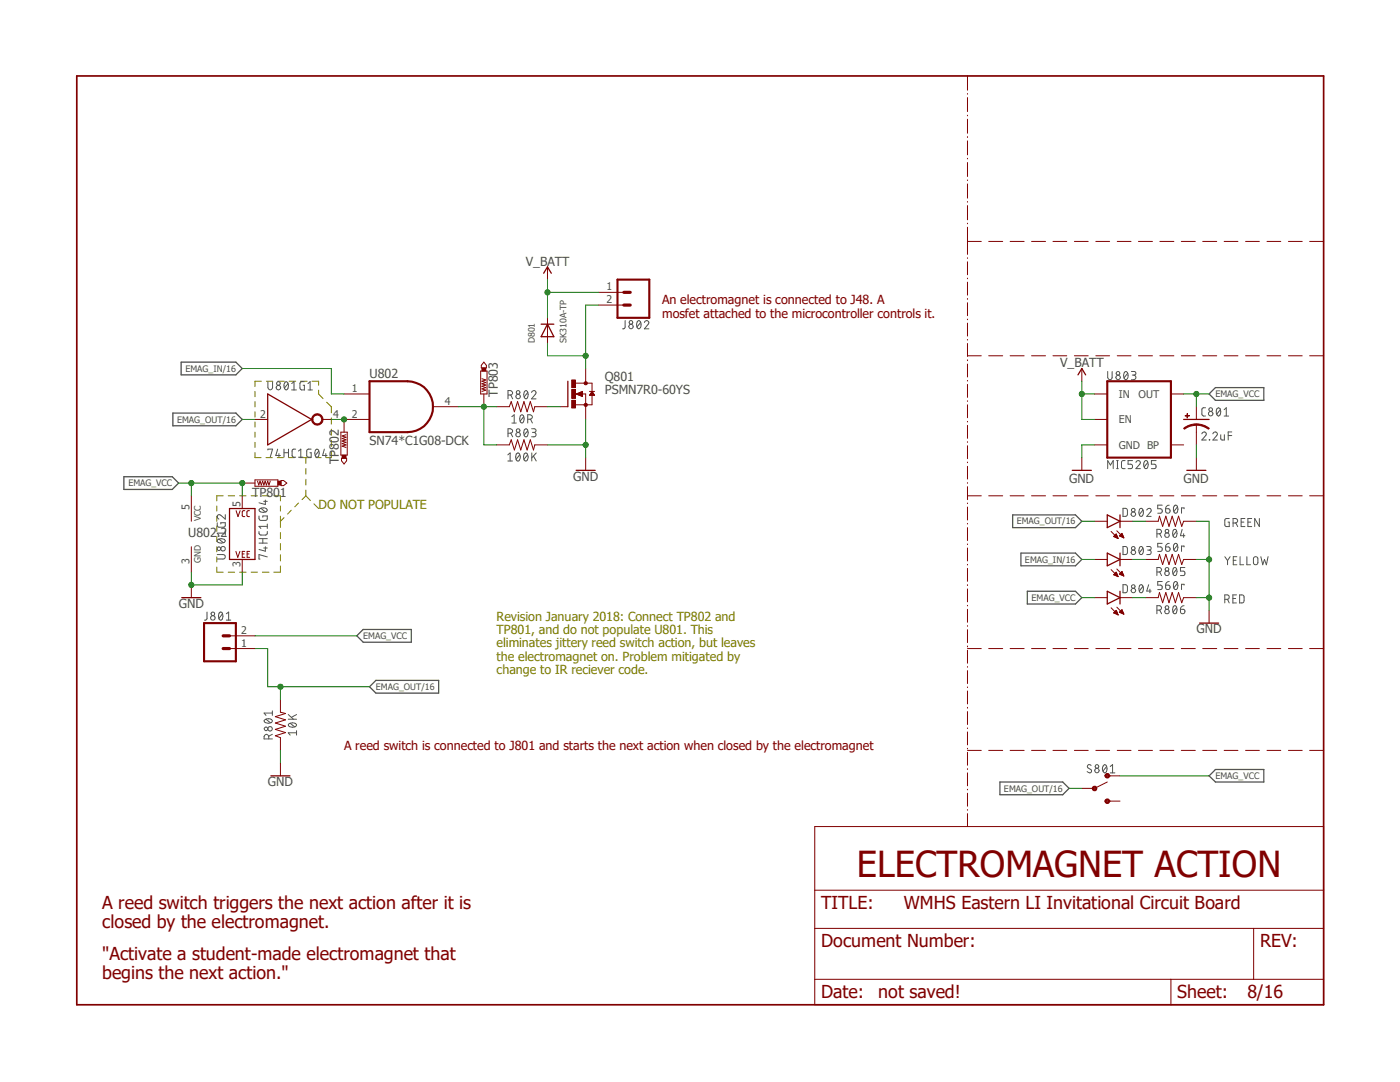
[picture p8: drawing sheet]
<svg xmlns="http://www.w3.org/2000/svg" width="279mm" height="216mm" viewBox="0 0 279 216" stroke-linecap="round" stroke-linejoin="round" font-family="sans-serif">
<path d="M14.8 14.8l249.7 186.2M264.5 14.8l-249.7 186.2" fill="none" stroke="#fff" stroke-width=".2"/>
<g fill="none" stroke="#808000" stroke-width=".2">
<path d="M50.9 78.1v1.1M52.2 76.1h-1.3v1M53.2 76.1h1.2M55.5 76.1h1.2M57.7 76.1h1.3M60 76.1h1.3M62.3 76.1h1.3v.8M63.6 77.9v.7l.9 .9M44.5 98.9h-1.2v1M45.6 98.9h1.2M47.8 98.9h1.3M50.1 98.9h1.3"/>
<path d="M50.9 80.1v1.1M50.9 82.2v1M50.9 84.2v1M50.9 86.2v1M50.9 88.3v1M50.9 90.3v1h1.2M52.4 98.9h1.3M53.1 91.3h1.3M54.7 98.9h1.3v1M55.3 91.3h1.3M57.6 91.3h1.2M59.8 91.3h2.3"/>
<path d="M61 98.9l-.7 .8M61 91.3v1.2M61 93.5v1.1M61 95.6v1.2M61 97.8v1.1M61 98.9l.9 1M63 91.3h1.1M65.2 80.3l.9 .9v1.2M66.1 90.1v1.2h-1M66.1 83.4v1.2M66.1 85.6v1.3M66.1 87.8v1.3"/>
<path d="M43.3 101v1M43.3 103v1M43.3 105v1M43.3 107.1v1M43.3 109.1v1M43.3 111.1v1M43.3 113.2v1h1.2M45.6 114.2h1.2M47.8 114.2h1.3M50.1 114.2h1.3M52.4 114.2h1.3M56 112.9v1.3h-1.3"/>
<path d="M56 101v1M56 103v2.2M56 106.3v1.2M56 108.5v1.2M56 110.7v1.2M56.7 103.3l-.7 .7M58.1 101.8l-.7 .8M59.6 100.4l-.8 .7M62.7 100.5l.9 1"/>
</g>
<g fill="none" stroke="#505050" stroke-width=".2">
<path d="M53.5 76.2v1.1a.47 .47 0 0 0 .4 .5 .47 .47 0 0 0 .5-.5v-1.1M56.9 76.2h.2a.96 .96 0 0 1 0 1.6 1.01 1.01 0 0 1-.2-1.6zM57.5 76.5l-.7 .9M58.2 76.5l.5-.3v1.6M58.2 77.8h.9M60.7 76.2h-.5l-.3 .1v1.1l.3 .4h.5v-.9h-.2M61.5 77.8h.9M61.5 76.5l.4-.3v1.6M101.4 78.8h.5a.45 .45 0 0 0 .4-.4 .45 .45 0 0 0-.4-.5h-.5v1.7M101.9 78.8l.4 .8M104.8 78l.2-.1a1.02 1.02 0 0 1 0 1.7 1.04 1.04 0 0 1-.2-1.6zM105.3 78.3l-.7 .9"/>
<path d="M106.1 78.3a.44 .44 0 0 1 .6-.4 .44 .44 0 0 1 .1 .8l-.7 .9h.9M124.8 64v1.2a.38 .38 0 0 1-.6 .4M127.3 64.1l.2-.1a1.02 1.02 0 0 1 0 1.6 1.02 1.02 0 0 1-.2-1.5zM127.8 64.3l-.7 .9M128.6 64.3a.43 .43 0 0 1 .6-.3 .43 .43 0 0 1 .2 .7l-.8 .9h.9M221.1 74.1v1.2a.45 .45 0 0 0 .3 .4 .45 .45 0 0 0 .5-.2l.1-1.4M224.5 74.2l.2-.1a1.02 1.02 0 0 1 0 1.7 1.02 1.02 0 0 1-.2-1.6zM225 74.5l-.7 .9M225.8 74.1l.7 .1a.37 .37 0 0 1 .2 .4 .37 .37 0 0 1-.3 .2h-.4M226.3 74.8a.47 .47 0 0 1 .4 .5 .47 .47 0 0 1-.4 .5h-.5M53 99.8v.9l-1.3-.4M53.5 89.8v-.2h.9l-.5 1.6"/>
<path d="M55.4 89.6l-.4 1.3h1M55.7 90.5v.7M56.7 89.6v1.6M56.7 90.3h.9M57.6 89.6v1.6M59 89.6l-.5 .1-.2 .3v1.1l.7 .1M59.6 91.2h.9M59.6 90l.4-.4v1.6M62.1 89.6h-.5l-.3 .2-.1 1.1 .2 .3h.7v-.9h-.3M62.9 89.8l.3-.2a.93 .93 0 0 1 0 1.6 1.06 1.06 0 0 1-.3-1.4zM63.6 90l-.7 .9M64.7 89.6l-.3 1.3h.9"/>
<path d="M65 90.5v.7M101.3 90.8l.5-.4v1.6M101.3 92h1M101.4 86.4h.5a.44 .44 0 0 0 .3-.6l-.3-.2h-.5v1.6M101.9 86.4l.4 .8M102.2 83.1l.4-.3v1.6M102.2 84.4h.8M103 90.6l.4-.2a.93 .93 0 0 1 0 1.6 1.01 1.01 0 0 1-.4-1.4zM103.7 90.8l-.7 .9M104 82.8h.2a1.02 1.02 0 0 1 0 1.6 1.04 1.04 0 0 1-.2-1.6zM104.5 83.1l-.7 .9M104.6 90.6l.3-.2a.93 .93 0 0 1 0 1.6 1.01 1.01 0 0 1-.3-1.4z"/>
<path d="M104.8 85.6h.2a.98 .98 0 0 1 0 1.6 .98 .98 0 0 1-.2-1.6zM105.3 90.8l-.7 .9M105.3 83.7h.5a.44 .44 0 0 0 .4-.7l-.4-.2h-.5v1.6M105.3 85.9l-.7 .9M105.9 83.7l.4 .7M106.1 85.6h.7a.37 .37 0 0 1 .2 .4 .37 .37 0 0 1-.4 .3h-.3M106.1 90.4v1.6M106.5 91l.5 1M106.6 86.3l.2 .1a.43 .43 0 0 1 .2 .4 .43 .43 0 0 1-.4 .4h-.5M107 90.4l-.9 1M221.1 93.5v-1.6l.5 .9 .6-.9v1.6M222.8 93.5h.4"/>
<path d="M222.8 91.9h.4M223 91.9v1.6M224.5 91.9h-.5l-.2 .4 .1 1 .6 .2M226 91.9h-.9v.7h.6a.46 .46 0 0 1 .3 .5 .46 .46 0 0 1-.3 .4h-.6M226.7 92.3a.44 .44 0 0 1 .6-.4 .44 .44 0 0 1 .2 .7l-.8 .9h.9M228.5 91.9h.2a.93 .93 0 0 1 0 1.6 .98 .98 0 0 1-.2-1.6zM229.1 92.3l-.8 .9M230.7 91.9h-.9v.7h.5a.45 .45 0 0 1 .4 .5 .45 .45 0 0 1-.4 .4h-.5M239.9 86.6a.44 .44 0 0 1 .6-.4 .44 .44 0 0 1 .1 .7l-.7 .9h.8M240.6 81.4h-.6l-.1 .3v1.1l.3 .2h.4M241.3 87.7l.1 .1zM242.1 86.6a.44 .44 0 0 1 .6-.4 .44 .44 0 0 1 .1 .7l-.7 .9h.9"/>
<path d="M242.9 81.6l.3-.2a.96 .96 0 0 1 0 1.6 1.03 1.03 0 0 1-.3-1.4zM243.5 81.7l-.7 .9M243.6 86.7v.8l.2 .3h.5v-1.1M244.3 83h.9M244.3 81.7l.4-.3v1.6M245.1 86.9h.7M245.8 86.2h-.7v1.6M43.3 110.7h1.2a.45 .45 0 0 1 .5 .4 .45 .45 0 0 1-.5 .4h-1.2M43.3 104.3v.6l.2 .3h1.1l.3-.2 .1-.7h-.9v.3M43.4 107.7l.8-.2a.67 .67 0 0 1 .8 .4 .93 .93 0 0 1-1.7 0zM43.7 107.6l.9 .7M45 102.7v.9l-.9-.8a.45 .45 0 0 0-.8 .1 .45 .45 0 0 0 .4 .7"/>
<path d="M45 106.4h-1.7l.4 .4M45 105.9v.9M51.7 106l.1 .6 .3 .2 1.1-.1 .1-.7M51.7 103v.5l.2 .3h1.1l.3-.1v-.7h-.8v.2M51.7 108.4h1.6M51.7 107.5h1.6M51.8 101.6l.7-.3a.67 .67 0 0 1 .8 .5 .96 .96 0 0 1-1.6 0zM52.1 101.4l.9 .8M52.5 107.5v.9M52.6 109.3h.7M52.6 100h.7M53 109.1v.9l-1.3-.4"/>
<path d="M53.3 111.1l-1.6-.4v.8h.2M53.3 104.6v.9M53.3 105h-1.6l.4 .5M224.1 116.7h.7a1.3 1.3 0 0 1 .2 1.4l-.2 .1-.7 .1zM224.1 109.1h.7a1.3 1.3 0 0 1 .2 1.3l-.2 .2-.7 .1zM224.1 101.4l.7 .1a1.25 1.25 0 0 1 0 1.5h-.7zM227.5 116.7h.3a.98 .98 0 0 1 0 1.6 1.02 1.02 0 0 1-.3-1.6zM227.5 109.1h.3a.98 .98 0 0 1 0 1.6 1.02 1.02 0 0 1-.3-1.6zM227.5 101.5l.3-.1a.98 .98 0 0 1 0 1.6 1.02 1.02 0 0 1-.3-1.5zM228.1 117l-.7 .9M228.1 109.4l-.7 .9M228.1 101.8l-.7 .9"/>
<path d="M228.9 109.1h.7a.37 .37 0 0 1 .1 .4 .37 .37 0 0 1-.3 .3h-.4M228.9 101.8a.45 .45 0 0 1 .6-.4 .45 .45 0 0 1 .1 .8l-.7 .8h.8M229.2 116.7l-.3 1.2h.8M229.3 109.8h.2a.46 .46 0 0 1 .2 .5 .46 .46 0 0 1-.4 .4h-.4M229.5 117.6v.7M230.9 114.1h.5a.45 .45 0 0 0 .4-.3 .45 .45 0 0 0-.2-.5l-.7-.1v1.7M230.9 106.5h.5a.45 .45 0 0 0 .4-.3 .45 .45 0 0 0-.2-.5l-.7-.1v1.6M231.4 114.1l.4 .8M231.4 106.5l.4 .7M231.9 116h-.8v.8h.5a.46 .46 0 0 1 .4 .4 .46 .46 0 0 1-.4 .4h-.5M231.9 108.4h-.8v.7h.5a.46 .46 0 0 1 .4 .5 .46 .46 0 0 1-.4 .4h-.5M231.9 100.8h-.8v.7h.5a.46 .46 0 0 1 .3 .5 .46 .46 0 0 1-.3 .4h-.5"/>
<path d="M232.6 116.8h.6a.46 .46 0 0 1 .3 .5 .46 .46 0 0 1-.5 .4 .46 .46 0 0 1-.4-.5zM232.6 109.1h.6a.46 .46 0 0 1 .3 .5 .46 .46 0 0 1-.4 .4 .46 .46 0 0 1-.5-.4zM232.6 101.5h.6a.46 .46 0 0 1 .3 .5 .46 .46 0 0 1-.4 .4 .46 .46 0 0 1-.5-.4zM233.3 116a.72 .72 0 0 0-.7 .8M233.3 108.4a.72 .72 0 0 0-.7 .7M233.3 100.8a.72 .72 0 0 0-.7 .7M234.3 113.3l.2-.1a.98 .98 0 0 1 0 1.7 1.02 1.02 0 0 1-.2-1.6zM234.3 105.7l.2-.1a.98 .98 0 0 1 0 1.6 1.02 1.02 0 0 1-.2-1.5zM234.4 116.1l.2-.1a.93 .93 0 0 1 0 1.6 .98 .98 0 0 1-.2-1.5zM234.4 108.5l.2-.1a.93 .93 0 0 1 0 1.6 .98 .98 0 0 1-.2-1.5zM234.4 100.8h.2a.93 .93 0 0 1 0 1.6 .98 .98 0 0 1-.2-1.6zM234.8 113.6l-.7 .9"/>
<path d="M234.8 106l-.7 .9M235 116.4l-.7 .9M235 108.8l-.7 .9M235 101.1l-.7 1M235.9 105.6l-.3 1.3h.9M236.2 106.5v.7M236.3 101.5v-.2h-.5v1.1M236.3 109.1v-.1h-.5v1M236.3 116.8v-.2h-.5v1M236.5 113.2h-.9v.8h.5a.46 .46 0 0 1 .4 .4 .46 .46 0 0 1-.4 .5h-.5M244.4 119.6l.7-.1a.46 .46 0 0 0 .2-.5 .46 .46 0 0 0-.4-.3h-.5v1.6M244.4 111.1l.6 .7"/>
<path d="M245 119.6l.3 .7M245 111.8v.9M245.3 103.5h-.5l-.3 .1-.1 1.1 .2 .3 .7 .1v-.9h-.2M245.5 111.1l-.5 .7M246 119.4h.6M246.1 104.4h.4a.45 .45 0 0 0 .5-.4 .45 .45 0 0 0-.2-.5h-.7v1.6M246.1 111.8h.6M246.6 104.4l.4 .7M246.8 118.7h-.8v1.6h.8M246.8 111.1h-.7v1.6h.7M247.4 118.7h.7a1.3 1.3 0 0 1 .1 1.4l-.1 .2h-.7zM247.5 111.1v1.6h.7"/>
<path d="M247.7 104.2h.5M248.5 103.5h-.8v1.6h.8M248.8 111.1v1.6h.8M249 104.2h.6M249.8 103.5h-.8v1.6h.8M250.2 111.3a.46 .46 0 0 1 .5-.2 .46 .46 0 0 1 .3 .4v1a.46 .46 0 0 1-.5 .2 .46 .46 0 0 1-.4-.4zM251.3 103.5v1.6l-.9-1.6v1.6M251.6 111.1l.4 1.6 .3-1.1 .4 1.1 .4-1.6M41.3 122.1v1.3a.38 .38 0 0 1-.5 .3M43.9 122.2l.2-.1a.98 .98 0 0 1 0 1.6 1.02 1.02 0 0 1-.2-1.5zM44.4 122.5l-.7 .9M45.2 123.7h.9"/>
<path d="M45.2 122.5l.4-.4v1.6M230.9 121.8h.5a.45 .45 0 0 0 .4-.4 .45 .45 0 0 0-.2-.5h-.7v1.6M231.4 121.8l.4 .7M234.3 120.9h.2a.98 .98 0 0 1 0 1.6 1.02 1.02 0 0 1-.2-1.6zM234.8 121.2l-.7 .9M235.6 121.6h.5a.46 .46 0 0 1 .4 .5 .46 .46 0 0 1-.5 .4 .46 .46 0 0 1-.4-.5zM236.3 120.9a.72 .72 0 0 0-.7 .7M52.8 143.7l.8-.3a.67 .67 0 0 1 .8 .4 .96 .96 0 0 1-1.7 0zM53.1 143.5l.9 .7M53.6 147.4v-.4a.47 .47 0 0 0-.4-.5 .47 .47 0 0 0-.5 .5v.4h1.7M54.4 146.5l-.8 .4M54.4 142.3h-1.7l.4 .4"/>
<path d="M54.4 141.9v.8M57.5 143.5h1.7M57.5 142.6l1 .9M57.6 144.5l.8-.3a.67 .67 0 0 1 .8 .5 .96 .96 0 0 1-1.7 0zM57.9 144.3l.9 .7M59.2 146.2h-1.7l.4 .5M59.2 145.8v.9M59.2 142.6l-1 .5M217.8 152.7l-.5-.1a.37 .37 0 0 0-.3 .2 .37 .37 0 0 0 .2 .4l.5 .3a.37 .37 0 0 1 .1 .4 .37 .37 0 0 1-.3 .3l-.5-.2M220.3 152.7l.2-.1a.96 .96 0 0 1 0 1.6l-.2-.1a1.07 1.07 0 0 1 0-1.4zM220.9 153l-.8 .8M221.6 153l.4-.4v1.6"/>
<path d="M221.6 154.2h.9"/>
<circle cx="55.6" cy="76.5" r=".37"/>
<circle cx="55.6" cy="77.3" r=".45"/>
<circle cx="103.4" cy="78.3" r=".37"/>
<circle cx="103.4" cy="79.1" r=".45"/>
<circle cx="125.9" cy="64.3" r=".37"/>
<circle cx="125.9" cy="65.2" r=".45"/>
<circle cx="223.1" cy="74.5" r=".35"/>
<circle cx="223.2" cy="75.3" r=".45"/>
<circle cx="103.4" cy="85.9" r=".37"/>
<circle cx="103.4" cy="86.7" r=".45"/>
<circle cx="241.6" cy="81.7" r=".37"/>
<circle cx="241.6" cy="82.6" r=".45"/>
<circle cx="43.7" cy="109.5" r=".35"/>
<circle cx="44.5" cy="109.5" r=".46"/>
<circle cx="226.2" cy="101.8" r=".35"/>
<circle cx="226.2" cy="117" r=".35"/>
<circle cx="226.2" cy="109.4" r=".35"/>
<circle cx="226.2" cy="102.6" r=".46"/>
<circle cx="226.2" cy="117.8" r=".46"/>
<circle cx="226.2" cy="110.2" r=".46"/>
<circle cx="232.9" cy="106.8" r=".46"/>
<circle cx="232.9" cy="114.4" r=".46"/>
<circle cx="232.9" cy="106" r=".37"/>
<circle cx="232.9" cy="113.6" r=".37"/>
<circle cx="42.5" cy="123.3" r=".46"/>
<circle cx="42.5" cy="122.5" r=".37"/>
<circle cx="232.9" cy="122" r=".46"/>
<circle cx="232.9" cy="121.2" r=".37"/>
<circle cx="53.1" cy="145.4" r=".34"/>
<circle cx="53.9" cy="145.4" r=".45"/>
<circle cx="218.9" cy="152.9" r=".37"/>
<circle cx="218.9" cy="153.8" r=".45"/>
</g>
<path d="M36.2 72.3h10.9l1.2 1.2-1.2 1.3h-10.9zM242.6 77.3h9.6v2.6h-9.6l-1.3-1.3zM24.7 95.1h9.7l1.2 1.3-1.2 1.3h-9.7zM34.5 82.4h12.6l1.2 1.3-1.2 1.3h-12.6zM202.1 102.7h12.5l1.3 1.3-1.3 1.3h-12.5zM203.8 110.4h10.8l1.3 1.2-1.3 1.3h-10.8zM205 118h9.6l1.3 1.3-1.3 1.2h-9.6zM71.2 126.9l1.3-1.3h9.6v2.5h-9.6zM75 135.8h12.5v2.5h-12.5l-1.3-1.3zM199.6 156h12.5l1.3 1.3-1.3 1.3h-12.5zM241.3 154.8l1.3-1.3h9.6v2.5h-9.6z" fill="none" stroke="#505050" stroke-width=".25"/>
<g fill="none" stroke="#800000" stroke-width=".2">
<path d="M193.1 15.2v2.8M193.1 18.7v.1M193.1 19.5v2.8M193.1 23v.1M193.1 23.8v2.8M193.1 27.3v.1M193.1 28.1v2.8M193.1 31.6v.1M193.1 32.4v2.8M193.1 35.9v.1M193.1 36.7v2.8M193.1 40.2v.1"/>
<path d="M193.1 41v2.9M193.1 44.5v.2M193.1 45.3v5.5M193.1 51.4v.2M193.1 52.2v2.6M193.1 55.5v.1M193.1 56.3v2.6M193.1 59.6v.1M193.1 48.2h2.7M197.3 48.2h2.8M201.6 48.2h2.8M205.9 48.2h2.8"/>
<path d="M210.1 48.2h2.8M214.4 48.2h2.8M218.7 48.2h2.7M223 48.2h2.7M227.2 48.2h2.8M231.5 48.2h2.8M235.8 48.2h2.7M240 48.2h2.8M244.3 48.2h2.8M248.6 48.2h2.7M252.9 48.2h2.7M257.1 48.2h2.8"/>
<path d="M261.4 48.2h2.8M114.7 78.6h2.2v2.6M114.9 76.5h3.3v1.6M116.9 76.1v.4M117.6 78.1h1.1M118.2 78.7v2.1h-3.3M193.1 60.4v2.6M193.1 63.7v.1M193.1 64.5v2.6M193.1 67.7v.2M193.1 68.5v2.6M193.1 71.8v.2"/>
<path d="M193.1 72.6v2.6M193.1 75.9v.1M193.1 76.7v2.6M193.1 80v.1M193.1 71h2.7M197.3 71h2.8M201.6 71h2.8M205.9 71h2.8M210.1 71h2.8M214.4 71h2.8M218.7 71h2.7M223 71h2.7"/>
<path d="M227.2 71h2.8M231.5 71h2.8M235.8 71h2.7M240 71h2.8M244.3 71h2.8M248.6 71h2.7M252.9 71h2.7M257.1 71h2.8M261.4 71h2.8M111.8 81.2h1.5M193.1 80.8v2.6M193.1 84.1v.1"/>
<path d="M193.1 84.9v2.6M193.1 88.1v.2M193.1 88.9v2.6M193.1 92.2v.1M193.1 93v2.6M193.1 96.3v.1M193.1 97.1v2.6M193.1 98.9h2.7M197.3 98.9h2.8M201.6 98.9h2.8M205.9 98.9h2.8M210.1 98.9h2.8"/>
<path d="M214.4 98.9h2.8M218.7 98.9h2.7M223 98.9h2.7M227.2 98.9h2.8M231.5 98.9h2.8M235.8 98.9h2.7M240 98.9h2.8M244.3 98.9h2.8M248.6 98.9h2.7M252.9 98.9h2.7M257.1 98.9h2.8M261.4 98.9h2.8"/>
<path d="M193.1 100.4v.1M193.1 101.2v2.6M193.1 104.4v.2M193.1 105.3v2.6M193.1 108.5v.2M193.1 109.3v2.6M193.1 112.6v.1M193.1 113.4v2.6M193.1 116.7v.1M193.1 117.5v2.6M45.8 129.4h5.1M45.8 126.9h5.1"/>
<path d="M56 139.6v2.5l1 .3-2.1 .6 2.1 .6-2.1 .7 2.1 .6-2.1 .6 2.1 .7-2.1 .6 1.1 .4v2.5M193.1 120.8v.1M193.1 121.6v2.6M193.1 124.8v.2M193.1 125.6v2.6M193.1 128.9v.2M193.1 129.8v2.5M193.1 133v.1M193.1 133.8v2.6M193.1 137.1v.1M193.1 137.9v2.6M193.1 129.4h2.7"/>
<path d="M197.3 129.4h2.8M201.6 129.4h2.8M205.9 129.4h2.8M210.1 129.4h2.8M214.4 129.4h2.8M218.7 129.4h2.7M223 129.4h2.7M227.2 129.4h2.8M231.5 129.4h2.8M235.8 129.4h2.7M240 129.4h2.8M244.3 129.4h2.8"/>
<path d="M248.6 129.4h2.7M252.9 129.4h2.7M257.1 129.4h2.8M261.4 129.4h2.8M56 152.3v2.5M193.1 141.1v.2M193.1 142v2.6M193.1 145.2v.2M193.1 146v2.6M193.1 149.3v.1M193.1 150.1v2.6M193.1 153.4v.1"/>
<path d="M193.1 154.2v2.6M193.1 157.5v.1M193.1 158.3v2.6M193.1 149.7h2.7M197.3 149.7h2.8M201.6 149.7h2.8M205.9 149.7h2.8M210.1 149.7h2.8M214.4 149.7h2.8M218.7 149.7h2.7M223 149.7h2.7M227.2 149.7h2.8"/>
<path d="M231.5 149.7h2.8M235.8 149.7h2.7M240 149.7h2.8M244.3 149.7h2.8M248.6 149.7h2.7M252.9 149.7h2.7M257.1 149.7h2.8M261.4 149.7h2.8M162.6 164.9h101.6v35.6h-101.6zM162.6 177.6h101.6M193.1 161.5v.2M193.1 162.3v2.6"/>
<path d="M162.6 185.3h101.6M162.6 195.4h101.6M233.7 195.4v5.1M250.2 185.3v10.1"/>
</g>
<path d="M15.3 15.2h248.9v185.3h-248.9z" fill="none" stroke="#800000" stroke-width=".34"/>
<path d="M40.7 124.3h6.4v7.7h-6.4z" fill="none" stroke="#800000" stroke-width=".42"/>
<path d="M44.5 126.9h1.3M44.5 129.4h1.3" fill="none" stroke="#800000" stroke-width=".64"/>
<path d="M113.3 76.1v5.1M54.1 154.8h3.8" fill="none" stroke="#800000" stroke-width=".25"/>
<path d="M116.7 76.2h.4v.5h-.4l-.2-.2z" fill-rule="evenodd" fill="#800000"/>
<path d="M116.7 76.2h.4v.5h-.4l-.2-.2z" fill="none" stroke="#800000" stroke-width=".2"/>
<path d="M116.7 80.6h.4v.4h-.4l-.2-.2z" fill-rule="evenodd" fill="#800000"/>
<path d="M116.7 80.6h.4v.4h-.4l-.2-.2z" fill="none" stroke="#800000" stroke-width=".2"/>
<path d="M114.1 79.9h.8v1.5h-.8z" fill-rule="evenodd" fill="#800000"/>
<path d="M114.1 79.9h.8v1.5h-.8z" fill="none" stroke="#800000" stroke-width=".2"/>
<path d="M114.1 75.8h.8v1.5h-.8z" fill-rule="evenodd" fill="#800000"/>
<path d="M114.1 75.8h.8v1.5h-.8z" fill="none" stroke="#800000" stroke-width=".2"/>
<path d="M114.1 77.7h.8v1.8h-.8z" fill-rule="evenodd" fill="#800000"/>
<g fill="none" stroke="#800000" stroke-width=".2">
<path d="M109.3 53.3v2.5M119.4 58.3h5.1M109.3 63.4v5.1M114.1 77.7h.8v1.8h-.8zM115 78.6l1.2-.5v1zM115.1 78.6h1.1M115.1 78.7h1.1M115.3 78.5h.9M115.4 78.8h.8M115.5 78.4h.7M115.6 78.9h.6M115.7 78.3h.5"/>
<path d="M115.8 79h.4M116 78.2h.2M116 79h.2M116.2 78.1h.1M116.9 73.5v2.6M117.7 78.8h.9M117.8 78.7h.7M117.9 78.6h.6M117.9 78.5h.5M117.9 78.4h.5M118 78.3h.3M118.1 78.2h.1"/>
<path d="M118.2 78.1l.5 .8h-1.1zM118.2 78.1h.1M119.4 60.9h5.1M218.4 78.6h2.6M233.7 78.6h2.5M99.1 81.2h2.5l.4-1.1 .7 2.1 .6-2.1 .6 2.1 .7-2.1 .6 2.1 .6-2.1 .7 2.1 .2-1h2.6M99.1 88.8h2.5l.4-1 .7 2 .6-2 .6 2 .7-2 .6 2 .6-2 .7 2 .2-1h2.6M116.9 81.2v2.5M116.9 91.3v2.6M218.4 88.8h2.6M218.4 83.7h2.6M233.7 88.8h2.5"/>
<path d="M238.8 84.7v1.5"/>
</g>
<path d="M108.5 54.5l.8-1.2 .7 1.2M108 64.7h2.5M109.3 64.7l1.2 2.5h-2.5zM115 93.9h3.8M236.2 83.7h5.1" fill="none" stroke="#800000" stroke-width=".25"/>
<path d="M123.2 55.8h6.4v7.6h-6.4zM221 76.1h12.7v15.2h-12.7z" fill="none" stroke="#800000" stroke-width=".42"/>
<path d="M124.5 58.3h1.3M124.5 60.9h1.3" fill="none" stroke="#800000" stroke-width=".64"/>
<path d="M238.8 84.6a4.2 4.2 0 0 1 2.5 .9l-.1 .1a4.1 4.1 0 0 0-2.4-.8z" fill-rule="evenodd" fill="#800000"/>
<path d="M238.8 84.6a4.2 4.2 0 0 1 2.5 .9l-.1 .1a4.1 4.1 0 0 0-2.4-.8z" fill="none" stroke="#800000" stroke-width=".2"/>
<path d="M236.2 85.5a3.9 3.9 0 0 1 2.6-.9v.2a3.9 3.9 0 0 0-2.4 .8z" fill-rule="evenodd" fill="#800000"/>
<path d="M236.2 85.5a3.9 3.9 0 0 1 2.6-.9v.2a3.9 3.9 0 0 0-2.4 .8z" fill="none" stroke="#800000" stroke-width=".2"/>
<path d="M236.5 82.9l.9 .1z" fill-rule="evenodd" fill="#800000"/>
<path d="M236.5 82.9l.9 .1z" fill="none" stroke="#800000" stroke-width=".2"/>
<path d="M236.9 82.5l.1 .9z" fill-rule="evenodd" fill="#800000"/>
<g fill="none" stroke="#800000" stroke-width=".2">
<path d="M215.9 73.5v2.6M215.9 91.3v2.6M236.9 82.5l.1 .9zM238.8 81.2v2.5M238.8 86.2v2.6M238.8 91.3v2.6M218.4 119.3h2.6M218.4 111.6h2.6M218.4 104h2.6M221.7 113.7l1.4 1.4M221.7 106l1.4 1.4M222.2 114.7l.9 .4"/>
<path d="M222.2 114.7l.6-.5 .3 .9M222.2 114.7h.8M222.3 107h.7M222.4 114.6h.5M222.4 107.1h.6M222.4 106.9h.5M222.5 114.8h.5M222.5 114.5h.4M222.5 106.8h.4M222.5 114.4h.4M222.5 106.8h.3M222.6 107.2h.5"/>
<path d="M222.6 114.3h.2M222.6 106.7h.2M222.7 114.9h.4M222.7 114.2h.1M222.7 106.6h.1M222.8 106.6l.3 .8-.9-.3zM222.8 107.3h.3M222.9 113.5l1.4 1.4M222.9 114.9h.2M222.9 105.9l1.4 1.4M223 107.4h.1M223.1 115h.1"/>
<path d="M223.4 106.9h.7M223.5 114.6h.7M223.5 114.5h.6M223.5 106.8h.6M223.5 119.3h2.6M223.5 111.6h2.6M223.5 104h2.6M223.6 114.4h.5M223.6 106.8h.5M223.6 114.3h.4M223.6 107h.6M223.6 106.7h.4"/>
<path d="M223.7 114.7h.5M223.7 114.2h.3M223.7 106.6h.3M223.8 114.1h.1M223.8 107.1h.4M223.9 106.5h.1M223.9 114.8h.3M223.9 114l-.5 .6 .9 .3M223.9 114l.4 .9M223.9 114h.1M223.9 106.4l.4 .9-.9-.4zM224 107.2h.2"/>
<path d="M224.1 114.9h.1M224.2 107.3h.1M228.6 119.3h2.5l.3-1.1 .6 2.1 .7-2.1 .6 2.1 .6-2.1 .7 2.1 .6-2.1 .6 2.1 .4-1h2.6M228.6 111.6h2.5l.3-1 .6 2 .7-2 .6 2 .6-2 .7 2 .6-2 .6 2 .4-1h2.6M228.6 104h2.5l.3-1 .6 2 .7-2 .6 2 .6-2 .7 2 .6-2 .6 2 .4-1h2.6M221.7 121.3l1.4 1.4M222.2 122.3l.9 .4M222.2 122.3l.6-.5 .3 .9M222.3 122.3h.7M222.3 122.2h.7M222.4 122.1h.5M222.5 122.4h.5"/>
<path d="M222.5 122h.4M222.6 122h.2M222.7 121.9h.1M222.7 122.5h.4M222.9 121.2l1.4 1.4M222.9 122.6h.2M223.1 122.7h.1M223.4 122.1h.7M223.5 122.2h.7M223.5 122h.6M223.6 122h.4M223.7 121.9h.3"/>
<path d="M223.7 122.3h.5M223.8 121.8h.1M223.9 121.7l-.5 .5 .9 .4M223.9 121.7l.4 .9M223.9 121.7h.1M223.9 122.4h.3M224.2 122.5h.1M241.3 121.8v2.5M221 156l-2.6 1.3M221 159.9h.6M221 154.8h.6"/>
</g>
<path d="M215.1 74.8l.8-1.3 .8 1.3M214 93.9h3.8M236.9 93.9h3.8M221 118l2.5 1.3-2.5 1.2zM221 102.7l2.5 1.3-2.5 1.3zM221 110.4l2.5 1.2-2.5 1.3zM223.5 102.7v2.6M223.5 110.4v2.5M223.5 118v2.5M239.4 124.3h3.8" fill="none" stroke="#800000" stroke-width=".25"/>
<path d="M220.6 154.5l.5-.2 .3 .2v.6l-.3 .1-.5-.1-.1-.3h.2l.2-.2h.3v.2l-.3 .2-.2-.2h-.2z" fill-rule="evenodd" fill="#800000"/>
<path d="M220.6 154.5l.5-.2 .3 .2v.6l-.3 .1-.5-.1-.1-.3h.2l.2-.2h.3v.2l-.3 .2-.2-.2h-.2z" fill="none" stroke="#800000" stroke-width=".2"/>
<path d="M220.6 159.6l.5-.2 .3 .5v.2l-.3 .2-.5-.2-.1-.2h.2l.2-.3 .3 .3v.1l-.3 .1-.2-.2h-.2z" fill-rule="evenodd" fill="#800000"/>
<path d="M220.6 159.6l.5-.2 .3 .5v.2l-.3 .2-.5-.2-.1-.2h.2l.2-.3 .3 .3v.1l-.3 .1-.2-.2h-.2z" fill="none" stroke="#800000" stroke-width=".2"/>
<path d="M218.1 157.1l.5-.2 .3 .4-.1 .3-.2 .2-.5-.2-.1-.3h.2l.2-.2 .3 .2v.2l-.3 .1-.2-.3h-.2z" fill-rule="evenodd" fill="#800000"/>
<path d="M68.7 78.6h5M50.9 83.7h2.5M64.3 83.7h1.8M68.7 83.7h5M86.4 81.2h5.1M215.9 157.3h2.5M218.1 157.1l.5-.2 .3 .4-.1 .3-.2 .2-.5-.2-.1-.3h.2l.2-.2 .3 .2v.2l-.3 .1-.2-.3h-.2zM221 159.9h2.5M221 154.8h2.5" fill="none" stroke="#800000" stroke-width=".2"/>
<path d="M73.7 76.1h7.6a5.1 5.1 0 0 1 5.1 5.1 5.1 5.1 0 0 1-5.1 5h-7.6z" fill="none" stroke="#800000" stroke-width=".42"/>
<path d="M53.4 78.6l8.8 5.1-8.8 5.1z" fill="none" stroke="#800000" stroke-width=".25"/>
<path d="M62.5 82.9a1.15 1.15 0 0 1 1.8 .2 1.15 1.15 0 0 1-.7 1.7 1.15 1.15 0 0 1-1.4-1.1h.2a.89 .89 0 0 1 1.3-.7 .89 .89 0 0 1 .2 1.4 .89 .89 0 0 1-1.4-.4l-.1-.3h-.2z" fill-rule="evenodd" fill="#800000"/>
<g fill="none" stroke="#800000" stroke-width=".2">
<path d="M38.2 98.9v5.1M48.3 98.9v2.6M62.5 82.9a1.15 1.15 0 0 1 1.8 .2 1.15 1.15 0 0 1-.7 1.7 1.15 1.15 0 0 1-1.4-1.1h.2a.89 .89 0 0 1 1.3-.7 .89 .89 0 0 1 .2 1.4 .89 .89 0 0 1-1.4-.4l-.1-.3h-.2zM68 86.2h1.3v4.6h-1.3zM68.2 91.4h1v.5l-.5 .7-.5-.7zM69 86.7l-.7 .3 .7 .2-.7 .3 .7 .3-.7 .2 .7 .3-.7 .2 .7 .3-.7 .2 .7 .3M38.2 109.1v5.1M38.2 116.7v2.6M47.1 110l.4 1.2 .4-1.2M47.1 101.9l.4 1.2 .4-1.2M48.3 111.6v2.6M48.3 110.5h.4"/>
<path d="M48.9 101.9l-.5 .1-.1 .2v.8l.6 .1M48.9 110h-.6v1.2h.6M49.3 110.5h.4M49.8 101.9h-.3l-.2 .3v.8l.5 .1M49.8 110h-.5v1.2h.5"/>
</g>
<path d="M36.3 119.3h3.8M45.8 101.5h5.1v10.1h-5.1z" fill="none" stroke="#800000" stroke-width=".25"/>
<path d="M68.3 90.8h.7v.6h-.7z" fill-rule="evenodd" fill="#800000"/>
<path d="M95.9 74h1.3v4.6h-1.3zM96.2 75.6l.7 .2-.7 .3 .7 .2-.7 .3 .7 .2-.7 .3 .7 .2-.7 .3 .7 .3-.7 .2M96.6 72.3l.5 .6v.5h-1v-.5zM68.3 90.8h.7v.6h-.7zM68.7 83.7v2.5" fill="none" stroke="#800000" stroke-width=".2"/>
<path d="M96.2 73.4h.7v.6h-.7z" fill-rule="evenodd" fill="#800000"/>
<path d="M96.2 73.4h.7v.6h-.7zM96.6 78.6v2.6M50.9 95.8h4.6v1.2h-4.6zM51.4 96l.2 .8 .3-.8 .3 .8 .2-.8 .3 .8 .2-.8 .3 .8 .2-.8 .3 .8 .2-.8M56.1 95.9h.5l.6 .5-.6 .5h-.5z" fill="none" stroke="#800000" stroke-width=".2"/>
<path d="M55.5 96h.5v.8h-.5z" fill-rule="evenodd" fill="#800000"/>
<path d="M48.3 96.4h2.6M55.5 96h.5v.8h-.5z" fill="none" stroke="#800000" stroke-width=".2"/>
<path d="M236.2 78.6h5.1M238.8 78.6v2.6M50.9 126.9h20.3" fill="none" stroke="#008000" stroke-width=".2"/>
<circle cx="238.8" cy="78.6" r=".51" fill="#008000"/>
<g fill="none" stroke="#008000" stroke-width=".2">
<path d="M35.6 96.4h12.7v2.5M38.2 96.4v2.5M215.9 119.3h2.5M223.5 154.8h17.8"/>
<circle cx="238.8" cy="78.6" r=".51"/>
</g>
<circle cx="38.2" cy="96.4" r=".51" fill="#008000"/>
<circle cx="38.2" cy="96.4" r=".51" fill="none" stroke="#008000" stroke-width=".2"/>
<circle cx="48.3" cy="96.4" r=".51" fill="#008000"/>
<g fill="none" stroke="#008000" stroke-width=".2">
<path d="M109.3 88.8h7.6M116.9 83.7v7.6M56 149.7v2.6"/>
<circle cx="48.3" cy="96.4" r=".51"/>
</g>
<circle cx="116.9" cy="88.8" r=".51" fill="#008000"/>
<g fill="none" stroke="#008000" stroke-width=".2">
<path d="M218.4 88.8h-2.5v2.5M238.8 88.8v2.5M238.8 104h2.5v15.3h-2.5M238.8 111.6h2.5"/>
<circle cx="116.9" cy="88.8" r=".51"/>
</g>
<circle cx="241.3" cy="111.6" r=".51" fill="#008000"/>
<g fill="none" stroke="#008000" stroke-width=".2">
<path d="M241.3 119.3v2.5"/>
<circle cx="241.3" cy="111.6" r=".51"/>
</g>
<circle cx="241.3" cy="119.3" r=".51" fill="#008000"/>
<g fill="none" stroke="#008000" stroke-width=".2">
<path d="M38.2 114.2v2.5h10.1v-2.5"/>
<circle cx="241.3" cy="119.3" r=".51"/>
</g>
<circle cx="38.2" cy="116.7" r=".51" fill="#008000"/>
<g fill="none" stroke="#008000" stroke-width=".2">
<path d="M109.3 55.8v7.6M109.3 58.3h10.1M109.3 81.2h2.5"/>
<circle cx="38.2" cy="116.7" r=".51"/>
</g>
<circle cx="109.3" cy="58.3" r=".51" fill="#008000"/>
<g fill="none" stroke="#008000" stroke-width=".2">
<path d="M215.9 78.6h2.5M215.9 76.1v7.6h2.5"/>
<circle cx="109.3" cy="58.3" r=".51"/>
</g>
<circle cx="215.9" cy="78.6" r=".51" fill="#008000"/>
<g fill="none" stroke="#008000" stroke-width=".2">
<path d="M109.3 68.5v2.5h7.6M116.9 60.9v12.6"/>
<circle cx="215.9" cy="78.6" r=".51"/>
</g>
<circle cx="116.9" cy="71" r=".51" fill="#008000"/>
<g fill="none" stroke="#008000" stroke-width=".2">
<path d="M116.9 60.9h2.5M48.3 83.7h2.6M215.9 104h2.5M50.9 129.4h2.5v7.6h2.6v2.6M213.4 157.3h2.5"/>
<circle cx="116.9" cy="71" r=".51"/>
</g>
<circle cx="56" cy="137" r=".51" fill="#008000"/>
<g fill="none" stroke="#008000" stroke-width=".2">
<path d="M48.3 73.5h17.8v5.1h2.6M66.1 83.7h2.6M215.9 111.6h2.5M226.1 111.6h2.5M226.1 119.3h2.5M226.1 104h2.5M56 137h17.7"/>
<circle cx="56" cy="137" r=".51"/>
</g>
<circle cx="68.7" cy="83.7" r=".51" fill="#008000"/>
<g fill="none" stroke="#008000" stroke-width=".2">
<path d="M91.5 81.2h7.6M96.6 81.2v7.6h2.5"/>
<circle cx="68.7" cy="83.7" r=".51"/>
</g>
<circle cx="96.6" cy="81.2" r=".51" fill="#008000"/>
<circle cx="96.6" cy="81.2" r=".51" fill="none" stroke="#008000" stroke-width=".2"/>
<text font-size="7.2" fill="#800000" x="171" y="175.1">ELECTROMAGNET ACTION</text>
<g font-size="3.6" fill="#800000">
<text x="20.4" y="181.4">A reed switch triggers the next action after it is</text>
<text x="20.4" y="185.3">closed by the electromagnet.</text>
<text x="163.9" y="181.4">TITLE:</text>
<text x="180.4" y="181.4">WMHS Eastern LI Invitational Circuit Board</text>
<text x="20.4" y="191.6">&quot;Activate a student-made electromagnet that</text>
<text x="163.9" y="189.1">Document Number:</text>
<text x="251.5" y="189.1">REV:</text>
<text x="20.4" y="195.4">begins the next action.&quot;</text>
<text x="163.9" y="199.2">Date:</text>
<text x="175.3" y="199.2">not saved!</text>
<text x="235" y="199.2">Sheet:</text>
<text x="248.9" y="199.2">8/16</text>
</g>
<g font-size="2.5" fill="#505050">
<text x="104.9" y="53">V_BATT</text>
<text x="73.7" y="75.4">U802</text>
<text x="120.7" y="76.1">Q801</text>
<text x="211.6" y="73.3">V_BATT</text>
<text x="99.4" y="79.2" transform="rotate(-90 99.4 79.2)">TP803</text>
<text x="120.7" y="78.6">PSMN7R0-60YS</text>
<text x="73.7" y="88.8">SN74*C1G08-DCK</text>
<text x="67.7" y="92.6" transform="rotate(-90 67.7 92.6)">TP802</text>
<text x="114.4" y="95.9">GND</text>
<text x="50.3" y="99.2">TP801</text>
<text x="213.4" y="96.4">GND</text>
<text x="236.2" y="96.4">GND</text>
<text x="37.5" y="107.2">U802.2</text>
<text x="35.7" y="121.3">GND</text>
<text x="238.8" y="126.4">GND</text>
<text x="53.5" y="156.8">GND</text>
</g>
<g font-size="2.5" fill="#800000">
<text x="132.1" y="60.7">An electromagnet is connected to J48. A</text>
<text x="132.1" y="63.4">mosfet attached to the microcontroller controls it.</text>
<text x="68.7" y="149.7">A reed switch is connected to J801 and starts the next action when closed by the electromagnet</text>
</g>
<g font-size="2.5" fill="#808000">
<text x="63.6" y="101.5">DO NOT POPULATE</text>
<text x="99.1" y="123.8">Revision January 2018: Connect TP802 and</text>
<text x="99.1" y="126.5">TP801, and do not populate U801. This</text>
<text x="99.1" y="129.2">eliminates jittery reed switch action, but leaves</text>
<text x="99.1" y="131.8">the electromagnet on. Problem mitigated by</text>
<text x="99.1" y="134.5">change to IR reciever code.</text>
</g>
<g font-size="2.1" fill="#505050">
<text x="121" y="58">1</text>
<text x="121" y="60.5">2</text>
<text x="51.9" y="83.4">2</text>
<text x="66.5" y="83.4">4</text>
<text x="70.2" y="78.3">1</text>
<text x="70.2" y="83.4">2</text>
<text x="88.8" y="80.8">4</text>
<text x="223.3" y="79.4">IN</text>
<text x="227.2" y="79.4">OUT</text>
<text x="223.3" y="89.5">GND BP</text>
<text x="223.3" y="84.5">EN</text>
<text x="37.8" y="101.7" transform="rotate(-90 37.8 101.7)">5</text>
<text x="48" y="101.1" transform="rotate(-90 48 101.1)">5</text>
<text x="37.8" y="112.6" transform="rotate(-90 37.8 112.6)">3</text>
<text x="48" y="113.1" transform="rotate(-90 48 113.1)">3</text>
<text x="48.1" y="129">1</text>
<text x="48.1" y="126.5">2</text>
</g>
<g font-size="1.8" fill="#505050">
<text x="106.7" y="68.5" transform="rotate(-90 106.7 68.5)">D801</text>
<text x="113.1" y="68.5" transform="rotate(-90 113.1 68.5)">SK310A-TP</text>
<text x="37" y="74.2">EMAG_IN/16</text>
<text x="242.6" y="79.2">EMAG_VCC</text>
<text x="35.3" y="84.3">EMAG_OUT/16</text>
<text x="25.6" y="97">EMAG_VCC</text>
<text x="40.1" y="104" transform="rotate(-90 40.1 104)">VCC</text>
<text x="202.9" y="104.6">EMAG_OUT/16</text>
<text x="40.1" y="112.4" transform="rotate(-90 40.1 112.4)">GND</text>
<text x="204.6" y="112.3">EMAG_IN/16</text>
<text x="205.9" y="119.9">EMAG_VCC</text>
<text x="72.5" y="127.5">EMAG_VCC</text>
<text x="75" y="137.7">EMAG_OUT/16</text>
<text x="242.6" y="155.4">EMAG_VCC</text>
<text x="200.4" y="158">EMAG_OUT/16</text>
</g>
</svg>
